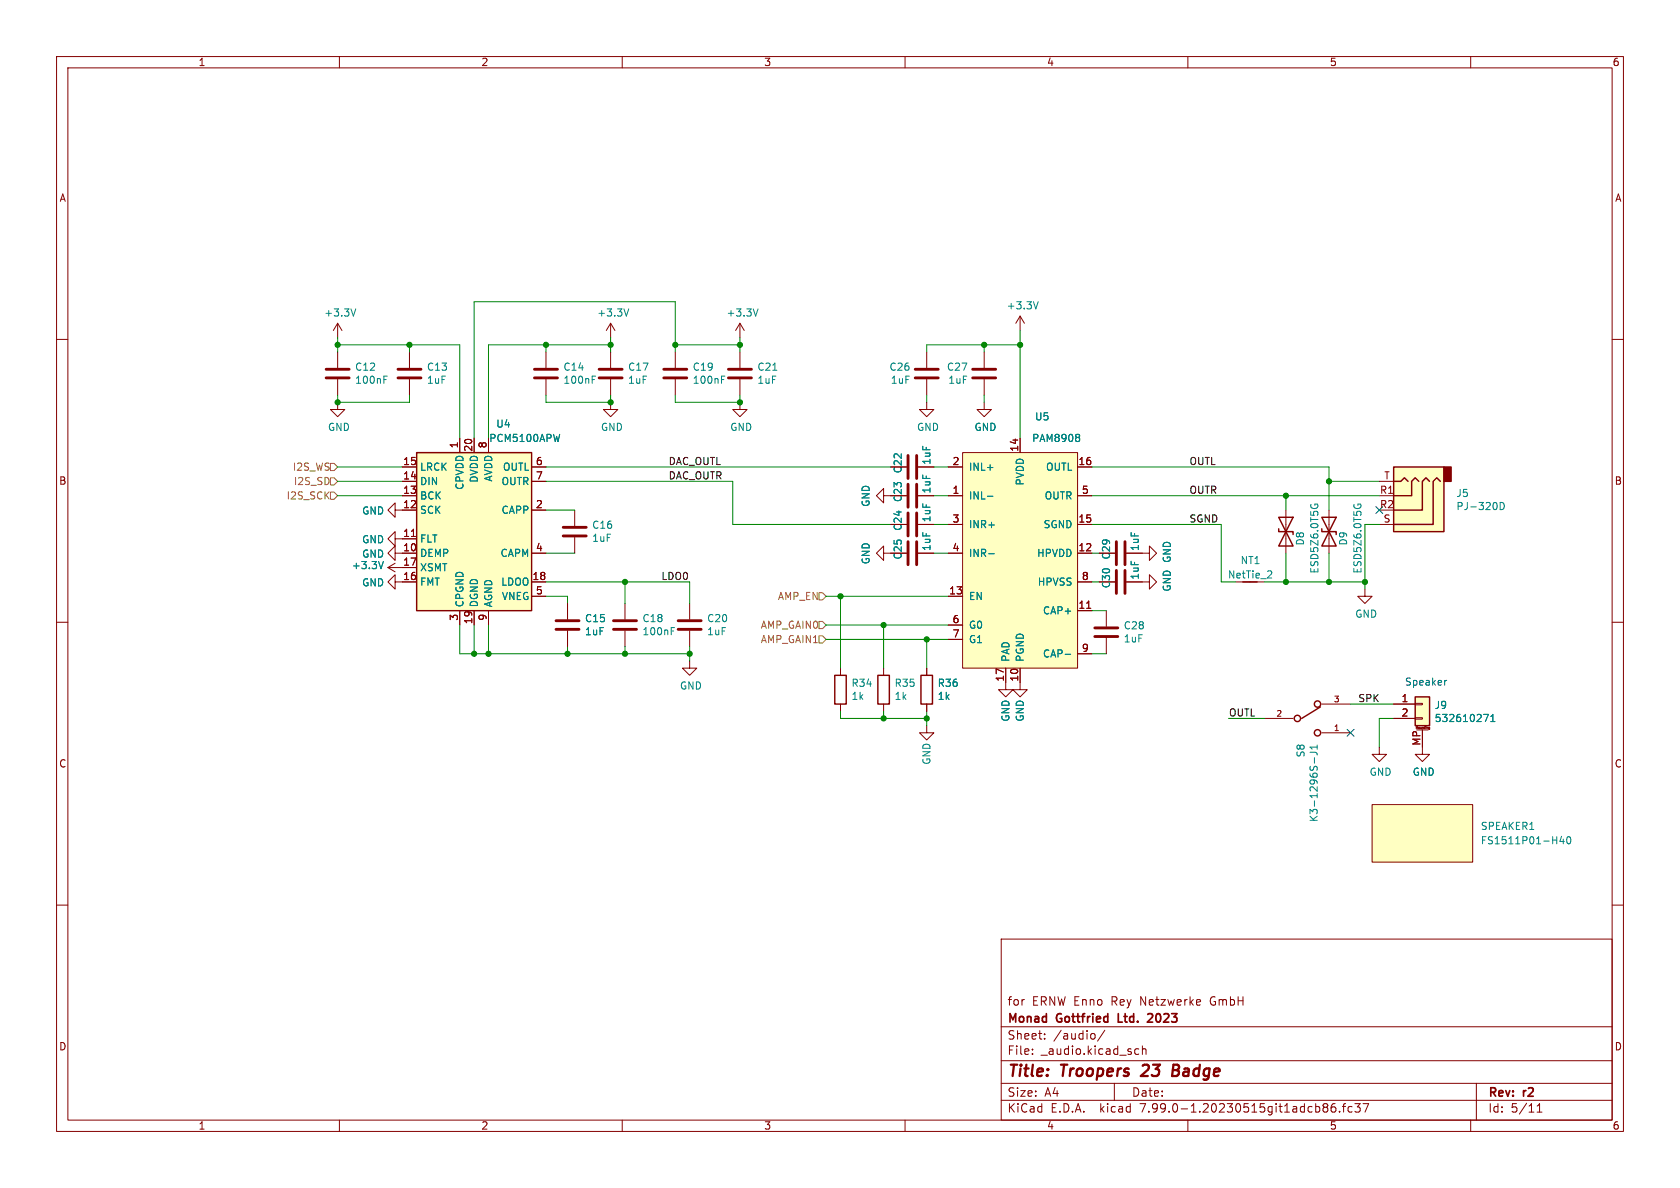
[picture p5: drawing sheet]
<svg xmlns="http://www.w3.org/2000/svg" width="297mm" height="210mm" viewBox="0 0 297 210" stroke-linecap="round" stroke-linejoin="round" font-family="sans-serif">
<g fill="none" stroke="#840000" stroke-width=".18">
<path d="M10 10h277v190h-277zM12 12h273v186h-273zM60 10v2M110 10v2M160 10v2M210 10v2M260 10v2M10 60h2M59.7 57.2l-.8 1.2M59.7 57.2v2.5M59.7 57.2l.8 1.2M107.9 57.2v2.5"/>
<path d="M107.9 57.2l-.7 1.2M107.9 57.2l.8 1.2M130.8 57.2l-.8 1.2M130.8 57.2v2.5M130.8 57.2l.8 1.2M180.3 55.9v2.5M180.3 55.9l-.7 1.3M180.3 55.9l.8 1.3M285 60h2M59.7 71.1v1.3h1.3l-1.3 1.3-1.3-1.3h1.3M59.7 62.2v2.8M59.7 67.1v2.8"/>
<path d="M72.4 62.2v2.8M72.4 67.1v2.8M81.3 77.5v2.5M83.8 77.5v2.5M86.4 77.5v2.5M96.5 62.2v2.8M96.5 67.1v2.8M107.9 71.1v1.3h1.3l-1.3 1.3-1.2-1.3h1.2M107.9 62.2v2.8M107.9 67.1v2.8M119.4 62.2v2.8M119.4 67.1v2.8"/>
<path d="M130.8 71.1v1.3h1.3l-1.3 1.3-1.3-1.3h1.3M130.8 62.2v2.8M130.8 67.1v2.8M163.8 71.1v1.3h1.3l-1.3 1.3-1.2-1.3h1.2M163.8 62.2v2.8M163.8 67.1v2.8M174 71.1v1.3h1.3l-1.3 1.3-1.3-1.3h1.3M174 62.2v2.8M174 67.1v2.8M180.3 77.5v2.5M69.8 90.2v-1.3l-1.2 1.3 1.2 1.2v-1.2h3.9M69.8 97.8v-1.3l-1.2 1.3 1.2 1.3v-1.3h3.9"/>
<path d="M69.8 95.3v-1.3l-1.2 1.3 1.2 1.2v-1.2h3.9M69.8 99.6l-1.2 .7M71.1 87.6h2.6M71.1 82.6h2.6M71.1 85.1h2.6M72.7 94.8h.8M94 97.8h2.5M94 82.6h2.5M94 85.1h2.5M94 90.2h2.5M101.6 90.2v2.8M101.6 95v2.8"/>
<path d="M156.2 97.8v-1.3l-1.3 1.3 1.3 1.3v-1.3h4.1M156.2 87.6v-1.2l-1.3 1.2 1.3 1.3v-1.3h4.1M157.5 92.7h2.8M157.5 82.6h2.8M162.3 97.8h2.8M162.3 87.6h2.8M162.3 92.7h2.8M162.3 82.6h2.8M167.6 97.8h2.6M167.6 87.6h2.6M167.6 92.7h2.6M167.6 82.6h2.6"/>
<path d="M170.2 80h20.3v38.1h-20.3zM190.5 97.8h2.5M190.5 87.6h2.5M190.5 92.7h2.5M190.5 82.6h2.5M194.3 97.8h2.8M199.1 97.8h4.1v-1.3l1.3 1.3-1.3 1.3v-1.3M227.3 90.2v7.6M234.9 90.2v7.6M243.8 87.6h2.6M243.8 92.7h2.6M243.8 85.1h2.6"/>
<path d="M10 110h2M68.6 100.3l1.2 .8M68.6 100.3h5.1M69.8 102.9v-1.3l-1.2 1.3 1.2 1.2v-1.2h3.9M81.3 108v2.5M83.8 108v2.5M86.4 108v2.5M94 105.4h2.5M94 102.9h2.5M100.3 106.7v2.8M100.3 111.5v2.8M110.5 106.7v2.8"/>
<path d="M110.5 111.5v2.8M121.9 116.8v1.3h1.3l-1.3 1.3-1.3-1.3h1.3M121.9 106.7v2.8M121.9 111.5v2.8M148.6 118.1v1.3M156.2 118.1v1.3M163.8 118.1v1.3M167.6 105.4h2.6M167.6 110.5h2.6M167.6 113h2.6M177.8 118.1v3.8h1.3l-1.3 1.3-1.3-1.3h1.3M180.3 118.1v3.8h1.3l-1.3 1.3-1.2-1.3h1.2"/>
<path d="M190.5 108h2.5M190.5 102.9h2.5M190.5 115.6h2.5M192.1 107.5h.7M194.3 102.9h2.8M195.6 108v2.7M195.6 112.8v2.8M199.1 102.9h4.1v-1.3l1.3 1.3-1.3 1.2v-1.2M241.3 104.1v1.3h1.3l-1.3 1.3-1.3-1.3h1.3M285 110h2M148.6 124.5v1.2M156.2 124.5v1.2"/>
<path d="M163.8 128.3v1.2h1.3l-1.3 1.3-1.2-1.3h1.2M163.8 124.5v1.2M223.5 127h5.1M233.7 129.5h5.1M233.7 124.5h5.1M243.8 132.1v1.3h1.3l-1.3 1.2-1.2-1.2h1.2M246.4 127h3.8M246.4 124.5h3.8M250.2 126.9h1.3v.2h-1.3zM250.2 124.3h1.3v.3h-1.3zM250.4 128.8v-.4l.1 .3 .1-.3v.4M250.4 129h2.1"/>
<path d="M251.5 129v4.4h1.2l-1.2 1.2-1.3-1.2h1.3M251.8 128.4v.4M252 128.5h.1M252.1 128.4l-.1 .1M252.3 128.6h.1M252.4 128.6v.2M252.6 128.8v-.2h.1v.3M252.6 128.9h.1M252.6 128.8h.1M252.7 128.9h.1M10 160h2M242.6 142.2h17.7v10.2h-17.7z"/>
<path d="M285 160h2M177 166h108v32h-108zM212 176.7l.2 .4-.7 .1M212.2 177.6l-.2 .1M60 198v2M110 198v2M160 198v2M177 194.5h108M177 191.5h108M177 187.5h108M177 181.5h108M182.5 186.3v.1"/>
<path d="M182.5 185.5v.1M184.7 183.6v.1M184.7 182.8v.1M193.1 182.7l.4 .1 .1 .2-.1 .6-.4 .1M195.3 182.1l-1.3 2M197 191.5v3M200.7 186.3h.6M200.7 185.5h.6M202 185.5l.2-.1 .3 .1 .1 .9M202 184.9v1.5M210 198v2M234.5 195.1l.2 .3-.2 .3 .2 .2v.4l-.2 .3"/>
<path d="M236 195.1a.59 .59 0 0 0-.7 .6v.6l.2 .2 .4 .1 .2-.1 .1-.5-.2-.3h-.4l-.3 .3M236.8 196.5v.1M237.3 195.6h.6M237.9 195.1l-.4 .2v1.3M239 195.7l-.4-.1-.3 .3v.4l.2 .2h.5M239.5 195.1h1l-.5 .6 .4 .1v.7l-.2 .1h-.5l-.2-.1M241 195.1h1l-.7 1.5M260 198v2M261 191.5v6.5M271.7 196.6h.9M271.7 195.5l.5-.4v1.5"/>
</g>
<path d="M207.3 189.2h.7M208.1 188.2h-.6l-.3 2h.8" fill="none" stroke="#840000" stroke-width=".4"/>
<path d="M203.1 179.2l-.2 .1M203.7 179.8l-.9 .9h1" fill="none" stroke="#840000" stroke-width=".3"/>
<g fill="none" stroke="#840000" stroke-width=".51">
<path d="M57.7 66.8h4M57.7 65.3h4M70.4 66.8h4M70.4 65.3h4M94.5 66.8h4.1M94.5 65.3h4.1M105.9 66.8h4.1M105.9 65.3h4.1M117.3 66.8h4.1M117.3 65.3h4.1M128.8 66.8h4M128.8 65.3h4"/>
<path d="M161.8 66.8h4.1M161.8 65.3h4.1M172 66.8h4M172 65.3h4M99.6 94.7h4M99.6 93.2h4M160.5 80.5v4.1M160.5 85.6v4.1M160.5 90.7v4M160.5 95.8v4M162.1 80.5v4.1M162.1 85.6v4.1"/>
<path d="M162.1 90.7v4M162.1 95.8v4M197.4 95.8v4M198.9 95.8v4M98.3 111.3h4.1M98.3 109.7h4.1M108.5 111.3h4M108.5 109.7h4M119.9 111.3h4.1M119.9 109.7h4.1M193.5 112.5h4.1M193.5 111h4.1"/>
<path d="M197.4 100.8v4.1M198.9 100.8v4.1"/>
</g>
<g fill="#ffffc2" stroke="#ffffc2" stroke-width=".18">
<path d="M170.2 80h20.3v38.1h-20.3z"/>
<path d="M246.4 82.6h8.9v11.4h-8.9z"/>
<path d="M242.6 142.2h17.7v10.2h-17.7z"/>
<path d="M250.2 123.2h2.5v5.1h-2.5z"/>
<path d="M73.7 80h20.3v28h-20.3z"/>
</g>
<g fill="none" stroke="#008484" stroke-width=".18">
<path d="M62 54.6l.5 1.3 .4-1.3M110.3 54.6l.4 1.3 .5-1.3M133.2 54.6l.4 1.3 .4-1.3M182.7 53.3l.4 1.3 .4-1.3M67.9 67.1h.4M67.9 66.5h.6M98.9 76.8l-.3 1.2M104.7 67.1h.4M104.7 66.5h.6M127.6 67.1h.4M127.6 66.5h.6M136.6 65.5h.7"/>
<path d="M190.4 76.8h.2l.3 .2-.3 .3M190.4 77.3h.2M190.6 77.3l.2 .1 .1 .4-.3 .2h-.2M66.9 99.3l.5 1.2 .4-1.2M174.6 87.7h.9M174.8 97.9h1M231.8 89.2l-.1 .3M232.4 89.4v-.3h.5l.1 .3M239.4 89.2l-.1 .3M240.1 89.4v-.3h.4l.1 .3M265.2 88.8a.64 .64 0 0 1 .7 .7 .64 .64 0 0 1-.7 .6zM118.7 111.5h.4"/>
<path d="M118.7 110.9h.6M188.3 115.7h1M224.6 100.9l.2 .3v.3l-.8 .7h.8M231.6 133h.9a.41 .41 0 0 1 .4 .5M232.4 133.9v1M232.9 131.7v.7M232.9 132.1h-1.3l.4 .3M262.3 126.3h.8l-.5 1.3M263.6 127.6h.7M263.6 126.6l.3-.3v1.3M276.1 147.8l-.3 .9h.7M276.4 148.3v.9"/>
<path d="M277.1 148l.2-.1a.68 .68 0 0 1 .4 .6 .68 .68 0 0 1-.4 .7l-.2-.2-.1-.3z"/>
</g>
<path d="M255.3 82.6h1.2v2.5h-1.2z" fill="#840000" stroke="#840000" stroke-width=".25"/>
<g fill="none" stroke="#840000" stroke-width=".25">
<path d="M73.7 80h20.3v28h-20.3zM226.1 93.5v.5h2.5v.5M226.1 91.4l2.5 5.1h-2.5l2.5-5.1zM233.7 93.5v.5h2.5v.5M233.7 91.4l2.5 5.1h-2.5l2.5-5.1zM246.4 82.6h8.9v11.4h-8.9zM246.4 85.1h1.2l.7-.6 .6 .6M250.8 85.1l-.6-.6-.6 .6v2.5h-3.2M252.7 85.1l-.6-.6-.6 .6v5.1h-5.1M254.6 85.1l-.6-.6-.6 .6v7.6h-7M147.6 119.4h2v5.1h-2zM155.2 119.4h2v5.1h-2z"/>
<path d="M162.8 119.4h2v5.1h-2zM233.4 125l-3.3 2M250.2 123.2h2.5v5.1h-2.5z"/>
<circle cx="229.4" cy="127" r=".56"/>
<circle cx="232.9" cy="124.5" r=".56"/>
<circle cx="232.9" cy="129.5" r=".56"/>
</g>
<path d="M58.4 81.9h.7l.6 .7-.6 .6h-.7zM58.4 84.5h.7l.6 .6-.6 .6h-.7zM58.4 87h.7l.6 .6-.6 .7h-.7zM144.8 112.4h.6l.6 .6-.6 .7h-.6zM144.8 109.9h.6l.6 .6-.6 .6h-.6zM144.8 104.8h.6l.6 .6-.6 .6h-.6z" fill="none" stroke="#848400" stroke-width=".18"/>
<path d="M255.8 120.3l-.3 .1" fill="none" stroke="#0000c2" stroke-width=".18"/>
<g fill="none" stroke="#008400" stroke-width=".18">
<path d="M59.7 59.7v2.5M107.9 59.7v2.5M130.8 59.7v2.5M180.3 58.4v19.1M59.7 61h21.6v16.5M59.7 69.9v1.2h12.7v-1.2M72.4 61v1.2M96.5 69.9v1.2h11.4v-1.2M96.5 61v1.2M107.9 61h-21.5v16.5M119.4 61h11.4M119.4 69.9v1.2h11.4v-1.2"/>
<path d="M119.4 62.2v-8.9h-35.6v24.2M163.8 69.9v1.2M174 61v1.2M174 69.9v1.2M180.3 61h-16.5v1.2M59.7 87.6h11.4M59.7 85.1h11.4M59.7 82.6h11.4M96.5 85.1h33v7.6h28M96.5 97.8h5.1M96.5 90.2h5.1M96.5 82.6h61"/>
<path d="M165.1 92.7h2.5M165.1 97.8h2.5M165.1 87.6h2.5M165.1 82.6h2.5M193 92.7h22.9v10.2h2.5M193 97.8h1.3M193 87.6h50.8M193 82.6h41.9v7.6M227.3 87.6v2.6M227.3 97.8v5.1M234.9 85.1h8.9M234.9 97.8v5.1"/>
<path d="M243.8 92.7h-2.5v11.4M81.3 110.5v5.1h40.6M83.8 110.5v5.1M86.4 110.5v5.1M96.5 102.9h25.4v3.8M96.5 105.4h3.8v1.3M100.3 114.3v1.3M110.5 102.9v3.8M110.5 114.3v1.3M121.9 114.3v2.5M146 105.4h21.6M146 110.5h21.6"/>
<path d="M146 113h21.6M148.6 105.4v12.7M156.2 110.5v7.6M163.8 113v5.1M193 102.9h1.3M193 108h2.6M193 115.6h2.6M223.5 102.9h17.8M148.6 125.7v1.3h15.2M156.2 125.7v1.3M163.8 125.7v2.6M217.2 127h6.3"/>
<path d="M238.8 124.5h7.6M246.4 127h-2.6v5.1"/>
</g>
<path d="M243.2 89.6l1.2 1.2M244.4 89.6l-1.2 1.2M238.2 128.9l1.2 1.2M239.4 128.9l-1.2 1.2" fill="none" stroke="#000084" stroke-width=".18"/>
<g fill="#008400" stroke="#008400" stroke-width=".18">
<circle cx="163.8" cy="127" r=".46"/>
<circle cx="163.8" cy="113" r=".46"/>
<circle cx="148.6" cy="105.4" r=".46"/>
<circle cx="156.2" cy="110.5" r=".46"/>
<circle cx="156.2" cy="127" r=".46"/>
<circle cx="241.3" cy="102.9" r=".46"/>
<circle cx="234.9" cy="102.9" r=".46"/>
<circle cx="86.4" cy="115.6" r=".46"/>
<circle cx="100.3" cy="115.6" r=".46"/>
<circle cx="83.8" cy="115.6" r=".46"/>
<circle cx="110.5" cy="102.9" r=".46"/>
<circle cx="110.5" cy="115.6" r=".46"/>
<circle cx="121.9" cy="115.6" r=".46"/>
<circle cx="180.3" cy="61" r=".46"/>
<circle cx="174" cy="61" r=".46"/>
<circle cx="227.3" cy="87.6" r=".46"/>
<circle cx="234.9" cy="85.1" r=".46"/>
<circle cx="227.3" cy="102.9" r=".46"/>
<circle cx="107.9" cy="71.1" r=".46"/>
<circle cx="119.4" cy="61" r=".46"/>
<circle cx="107.9" cy="61" r=".46"/>
<circle cx="130.8" cy="61" r=".46"/>
<circle cx="130.8" cy="71.1" r=".46"/>
<circle cx="96.5" cy="61" r=".46"/>
<circle cx="59.7" cy="61" r=".46"/>
<circle cx="59.7" cy="71.1" r=".46"/>
<circle cx="72.4" cy="61" r=".46"/>
</g>
<g font-size="2.8" fill="#840000">
<text x="178" y="190.8">Title:</text>
<text x="187.5" y="190.8">Troopers</text>
<text x="202.3" y="190.8">23</text>
<text x="208.3" y="190.8">Badge</text>
</g>
<g font-size="2.1" fill="#840000">
<text x="178" y="177.9">for</text>
<text x="182.4" y="177.9">ERNW Enno</text>
<text x="196.4" y="177.9">Rey Netzwerke</text>
<text x="214" y="177.9">GmbH</text>
<text x="178" y="183.9">Sheet:</text>
<text x="178" y="181.1">Monad</text>
<text x="186.2" y="183.9">/audio/</text>
<text x="186.7" y="181.1">Gottfried</text>
<text x="198" y="181.1">Ltd.</text>
<text x="203.8" y="181.1">2023</text>
<text x="178" y="186.6">File:</text>
<text x="184" y="186.6">_audio.kicad_sch</text>
<text x="178" y="196.8">KiCad</text>
<text x="178" y="194">Size:</text>
<text x="184.6" y="194">A4</text>
<text x="185.7" y="196.8">E.D.A.</text>
<text x="194.4" y="196.8">kicad</text>
<text x="200" y="194">Date:</text>
<text x="201.5" y="196.8">7.99.0-1.20230515git1adcb86.fc37</text>
<text x="263" y="194.2">Rev:</text>
<text x="263" y="196.8">Id:</text>
<text x="267" y="196.8">5/11</text>
<text x="269.2" y="194.2">r2</text>
</g>
<g font-size="1.8" fill="#840000">
<text x="35" y="11.8">1</text>
<text x="85" y="11.8">2</text>
<text x="135" y="11.8">3</text>
<text x="185" y="11.8">4</text>
<text x="235" y="11.8">5</text>
<text x="285" y="11.8">6</text>
<text x="10.4" y="35.8">A</text>
<text x="285.4" y="35.8">A</text>
<text x="71.1" y="82.3">15</text>
<text x="81" y="79.4" transform="rotate(-90 81 79.4)">1</text>
<text x="83.6" y="80" transform="rotate(-90 83.6 80)">20</text>
<text x="86.1" y="79.4" transform="rotate(-90 86.1 79.4)">8</text>
<text x="94.6" y="82.3">6</text>
<text x="168.2" y="82.3">2</text>
<text x="180.1" y="80" transform="rotate(-90 180.1 80)">14</text>
<text x="190.5" y="82.3">16</text>
<text x="10.3" y="85.8">B</text>
<text x="71.1" y="89.9">12</text>
<text x="71.1" y="87.4">13</text>
<text x="71.1" y="84.8">14</text>
<text x="94.6" y="89.9">2</text>
<text x="94.6" y="84.8">7</text>
<text x="168.2" y="87.4">1</text>
<text x="191.1" y="87.4">5</text>
<text x="243.8" y="87.4">R1</text>
<text x="243.8" y="89.9">R2</text>
<text x="244.6" y="84.8">T</text>
<text x="285.3" y="85.8">B</text>
<text x="71.1" y="95">11</text>
<text x="168.2" y="92.5">3</text>
<text x="190.5" y="92.5">15</text>
<text x="244.4" y="92.5">S</text>
<text x="71.1" y="97.5">10</text>
<text x="71.1" y="100.1">17</text>
<text x="94.6" y="97.5">4</text>
<text x="168.2" y="97.5">4</text>
<text x="190.5" y="97.5">12</text>
<text x="71.1" y="102.6">16</text>
<text x="94" y="102.6">18</text>
<text x="94.6" y="105.2">5</text>
<text x="167.6" y="105.2">13</text>
<text x="190.5" y="107.7">11</text>
<text x="191.1" y="102.6">8</text>
<text x="81" y="109.9" transform="rotate(-90 81 109.9)">3</text>
<text x="83.6" y="110.5" transform="rotate(-90 83.6 110.5)">19</text>
<text x="86.1" y="109.9" transform="rotate(-90 86.1 109.9)">9</text>
<text x="168.2" y="110.2">6</text>
<text x="168.2" y="112.8">7</text>
<text x="191.1" y="115.3">9</text>
<text x="177.5" y="120.7" transform="rotate(-90 177.5 120.7)">17</text>
<text x="180.1" y="120.7" transform="rotate(-90 180.1 120.7)">10</text>
<text x="247.6" y="124.2">1</text>
<text x="247.6" y="126.7">2</text>
<text x="251.2" y="132" transform="rotate(-90 251.2 132)">MP</text>
<text x="10.3" y="135.8">C</text>
<text x="285.3" y="135.8">C</text>
<text x="10.3" y="185.8">D</text>
<text x="285.3" y="185.8">D</text>
<text x="35" y="199.8">1</text>
<text x="85" y="199.8">2</text>
<text x="135" y="199.8">3</text>
<text x="185" y="199.8">4</text>
<text x="235" y="199.8">5</text>
<text x="285" y="199.8">6</text>
</g>
<g font-size="1.8" fill="#008484">
<text x="57.2" y="56.1">+3.3V</text>
<text x="105.4" y="56.1">+3.3V</text>
<text x="128.3" y="56.1">+3.3V</text>
<text x="177.8" y="54.9">+3.3V</text>
<text x="62.6" y="65.7">C12</text>
<text x="75.3" y="65.7">C13</text>
<text x="99.4" y="65.7">C14</text>
<text x="110.9" y="65.7">C17</text>
<text x="122.3" y="65.7">C19</text>
<text x="133.7" y="65.7">C21</text>
<text x="157.1" y="65.7">C26</text>
<text x="167.2" y="65.7">C27</text>
<text x="62.6" y="68">100nF</text>
<text x="75.3" y="68">1uF</text>
<text x="99.4" y="68">100nF</text>
<text x="110.9" y="68">1uF</text>
<text x="122.3" y="68">100nF</text>
<text x="133.7" y="68">1uF</text>
<text x="157.3" y="68">1uF</text>
<text x="167.5" y="68">1uF</text>
<text x="57.8" y="76.3">GND</text>
<text x="87.6" y="75.8">U4</text>
<text x="106.1" y="76.3">GND</text>
<text x="128.9" y="76.3">GND</text>
<text x="162" y="76.3">GND</text>
<text x="172.1" y="76.3">GND</text>
<text x="182.8" y="74.5">U5</text>
<text x="74.2" y="83.4">LRCK</text>
<text x="86.3" y="78.3">PCM5100APW</text>
<text x="88.7" y="83.4">OUTL</text>
<text x="159.6" y="83.8" transform="rotate(-90 159.6 83.8)">C22</text>
<text x="164.7" y="82.3" transform="rotate(-90 164.7 82.3)">1uF</text>
<text x="171.2" y="83.4">INL+</text>
<text x="182.3" y="78.3">PAM8908</text>
<text x="184.7" y="83.4">OUTL</text>
<text x="74.2" y="88.5">BCK</text>
<text x="74.2" y="85.9">DIN</text>
<text x="82.1" y="86.8" transform="rotate(-90 82.1 86.8)">CPVDD</text>
<text x="84.6" y="85.5" transform="rotate(-90 84.6 85.5)">DVDD</text>
<text x="87.2" y="85.4" transform="rotate(-90 87.2 85.4)">AVDD</text>
<text x="88.4" y="85.9">OUTR</text>
<text x="153.9" y="89.8" transform="rotate(-90 153.9 89.8)">GND</text>
<text x="159.6" y="88.9" transform="rotate(-90 159.6 88.9)">C23</text>
<text x="164.7" y="87.4" transform="rotate(-90 164.7 87.4)">1uF</text>
<text x="171.2" y="88.5">INL-</text>
<text x="181.2" y="86.1" transform="rotate(-90 181.2 86.1)">PVDD</text>
<text x="184.5" y="88.5">OUTR</text>
<text x="257.3" y="88">J5</text>
<text x="63.9" y="91.1">GND</text>
<text x="74.2" y="91">SCK</text>
<text x="88.4" y="91">CAPP</text>
<text x="104.5" y="93.6">C16</text>
<text x="104.5" y="95.9">1uF</text>
<text x="159.6" y="94" transform="rotate(-90 159.6 94)">C24</text>
<text x="164.7" y="92.5" transform="rotate(-90 164.7 92.5)">1uF</text>
<text x="171.2" y="93.5">INR+</text>
<text x="184.3" y="93.5">SGND</text>
<text x="257.3" y="90.3">PJ-320D</text>
<text x="62" y="100.8">+3.3V</text>
<text x="63.9" y="98.7">GND</text>
<text x="63.9" y="96.2">GND</text>
<text x="74.2" y="98.6">DEMP</text>
<text x="74.2" y="96.1">FLT</text>
<text x="74.2" y="101.2">XSMT</text>
<text x="88.3" y="98.6">CAPM</text>
<text x="153.9" y="99.9" transform="rotate(-90 153.9 99.9)">GND</text>
<text x="159.6" y="99.1" transform="rotate(-90 159.6 99.1)">C25</text>
<text x="164.7" y="97.6" transform="rotate(-90 164.7 97.6)">1uF</text>
<text x="171.2" y="98.6">INR-</text>
<text x="183.1" y="98.6">HPVDD</text>
<text x="196.4" y="99.1" transform="rotate(-90 196.4 99.1)">C29</text>
<text x="201.5" y="97.6" transform="rotate(-90 201.5 97.6)">1uF</text>
<text x="219.2" y="99.9">NT1</text>
<text x="230.7" y="96.6" transform="rotate(-90 230.7 96.6)">D8</text>
<text x="233.2" y="101.4" transform="rotate(-90 233.2 101.4)">ESD5Z6.0T5G</text>
<text x="238.3" y="96.6" transform="rotate(-90 238.3 96.6)">D9</text>
<text x="240.9" y="101.4" transform="rotate(-90 240.9 101.4)">ESD5Z6.0T5G</text>
<text x="63.9" y="103.8">GND</text>
<text x="74.2" y="103.7">FMT</text>
<text x="82.1" y="107.4" transform="rotate(-90 82.1 107.4)">CPGND</text>
<text x="84.6" y="107.4" transform="rotate(-90 84.6 107.4)">DGND</text>
<text x="87.2" y="107.4" transform="rotate(-90 87.2 107.4)">AGND</text>
<text x="88.4" y="103.7">LDOO</text>
<text x="88.5" y="106.2">VNEG</text>
<text x="171.2" y="106.2">EN</text>
<text x="183.2" y="103.7">HPVSS</text>
<text x="196.4" y="104.2" transform="rotate(-90 196.4 104.2)">C30</text>
<text x="201.5" y="102.6" transform="rotate(-90 201.5 102.6)">1uF</text>
<text x="207.1" y="104.7" transform="rotate(-90 207.1 104.7)">GND GND</text>
<text x="216.9" y="102.4">NetTie_2</text>
<text x="103.3" y="110.1">C15</text>
<text x="103.3" y="112.5">1uF</text>
<text x="113.4" y="110.1">C18</text>
<text x="113.4" y="112.5">100nF</text>
<text x="124.8" y="110.1">C20</text>
<text x="124.8" y="112.5">1uF</text>
<text x="171.2" y="111.3">G0</text>
<text x="171.2" y="113.9">G1</text>
<text x="184.2" y="108.8">CAP+</text>
<text x="198.5" y="111.4">C28</text>
<text x="198.5" y="113.7">1uF</text>
<text x="239.4" y="109.4">GND</text>
<text x="178.6" y="117.1" transform="rotate(-90 178.6 117.1)">PAD</text>
<text x="181.2" y="117.1" transform="rotate(-90 181.2 117.1)">PGND</text>
<text x="184.2" y="116.4">CAP-</text>
<text x="120" y="122.1">GND</text>
<text x="150.4" y="121.6">R34</text>
<text x="150.4" y="123.9">1k</text>
<text x="158" y="121.6">R35</text>
<text x="158" y="123.9">1k</text>
<text x="165.6" y="121.6">R36</text>
<text x="165.6" y="123.9">1k</text>
<text x="253.5" y="125.5">J9</text>
<text x="178.6" y="127.7" transform="rotate(-90 178.6 127.7)">GND</text>
<text x="181.2" y="127.7" transform="rotate(-90 181.2 127.7)">GND</text>
<text x="253.5" y="127.8">532610271</text>
<text x="164.7" y="135.3" transform="rotate(-90 164.7 135.3)">GND</text>
<text x="230.8" y="134" transform="rotate(-90 230.8 134)">S8</text>
<text x="242" y="137.3">GND</text>
<text x="249.6" y="137.3">GND</text>
<text x="233.1" y="145.5" transform="rotate(-90 233.1 145.5)">K3-1296S-J1</text>
<text x="261.6" y="146.9">SPEAKER1</text>
<text x="261.6" y="149.4">FS1511P01-H40</text>
</g>
<g font-size="1.8" fill="#848400">
<text x="51.5" y="83.4">I2S_WS</text>
<text x="50.5" y="88.5">I2S_SCK</text>
<text x="51.7" y="85.9">I2S_SD</text>
<text x="137.3" y="106.2">AMP_EN</text>
<text x="134.3" y="113.9">AMP_GAIN1</text>
<text x="134.3" y="111.3">AMP_GAIN0</text>
</g>
<g font-size="1.8">
<text x="118.1" y="82.3">DAC_OUTL</text>
<text x="210.2" y="82.3">OUTL</text>
<text x="118.1" y="84.8">DAC_OUTR</text>
<text x="210.2" y="87.4">OUTR</text>
<text x="210.2" y="92.4">SGND</text>
<text x="116.8" y="102.6">LDO0</text>
<text x="240" y="124.2">SPK</text>
<text x="217.2" y="126.7">OUTL</text>
</g>
<text font-size="1.8" fill="#0000c2" x="248.3" y="121.3">Speaker</text>
<g font-size="1.4" fill="#840000">
<text x="235.6" y="124.2">3</text>
<text x="225.5" y="126.7">2</text>
<text x="235.6" y="129.3">1</text>
</g>
<text font-size=".5" fill="#840000" x="250" y="129">Mounting</text>
</svg>
